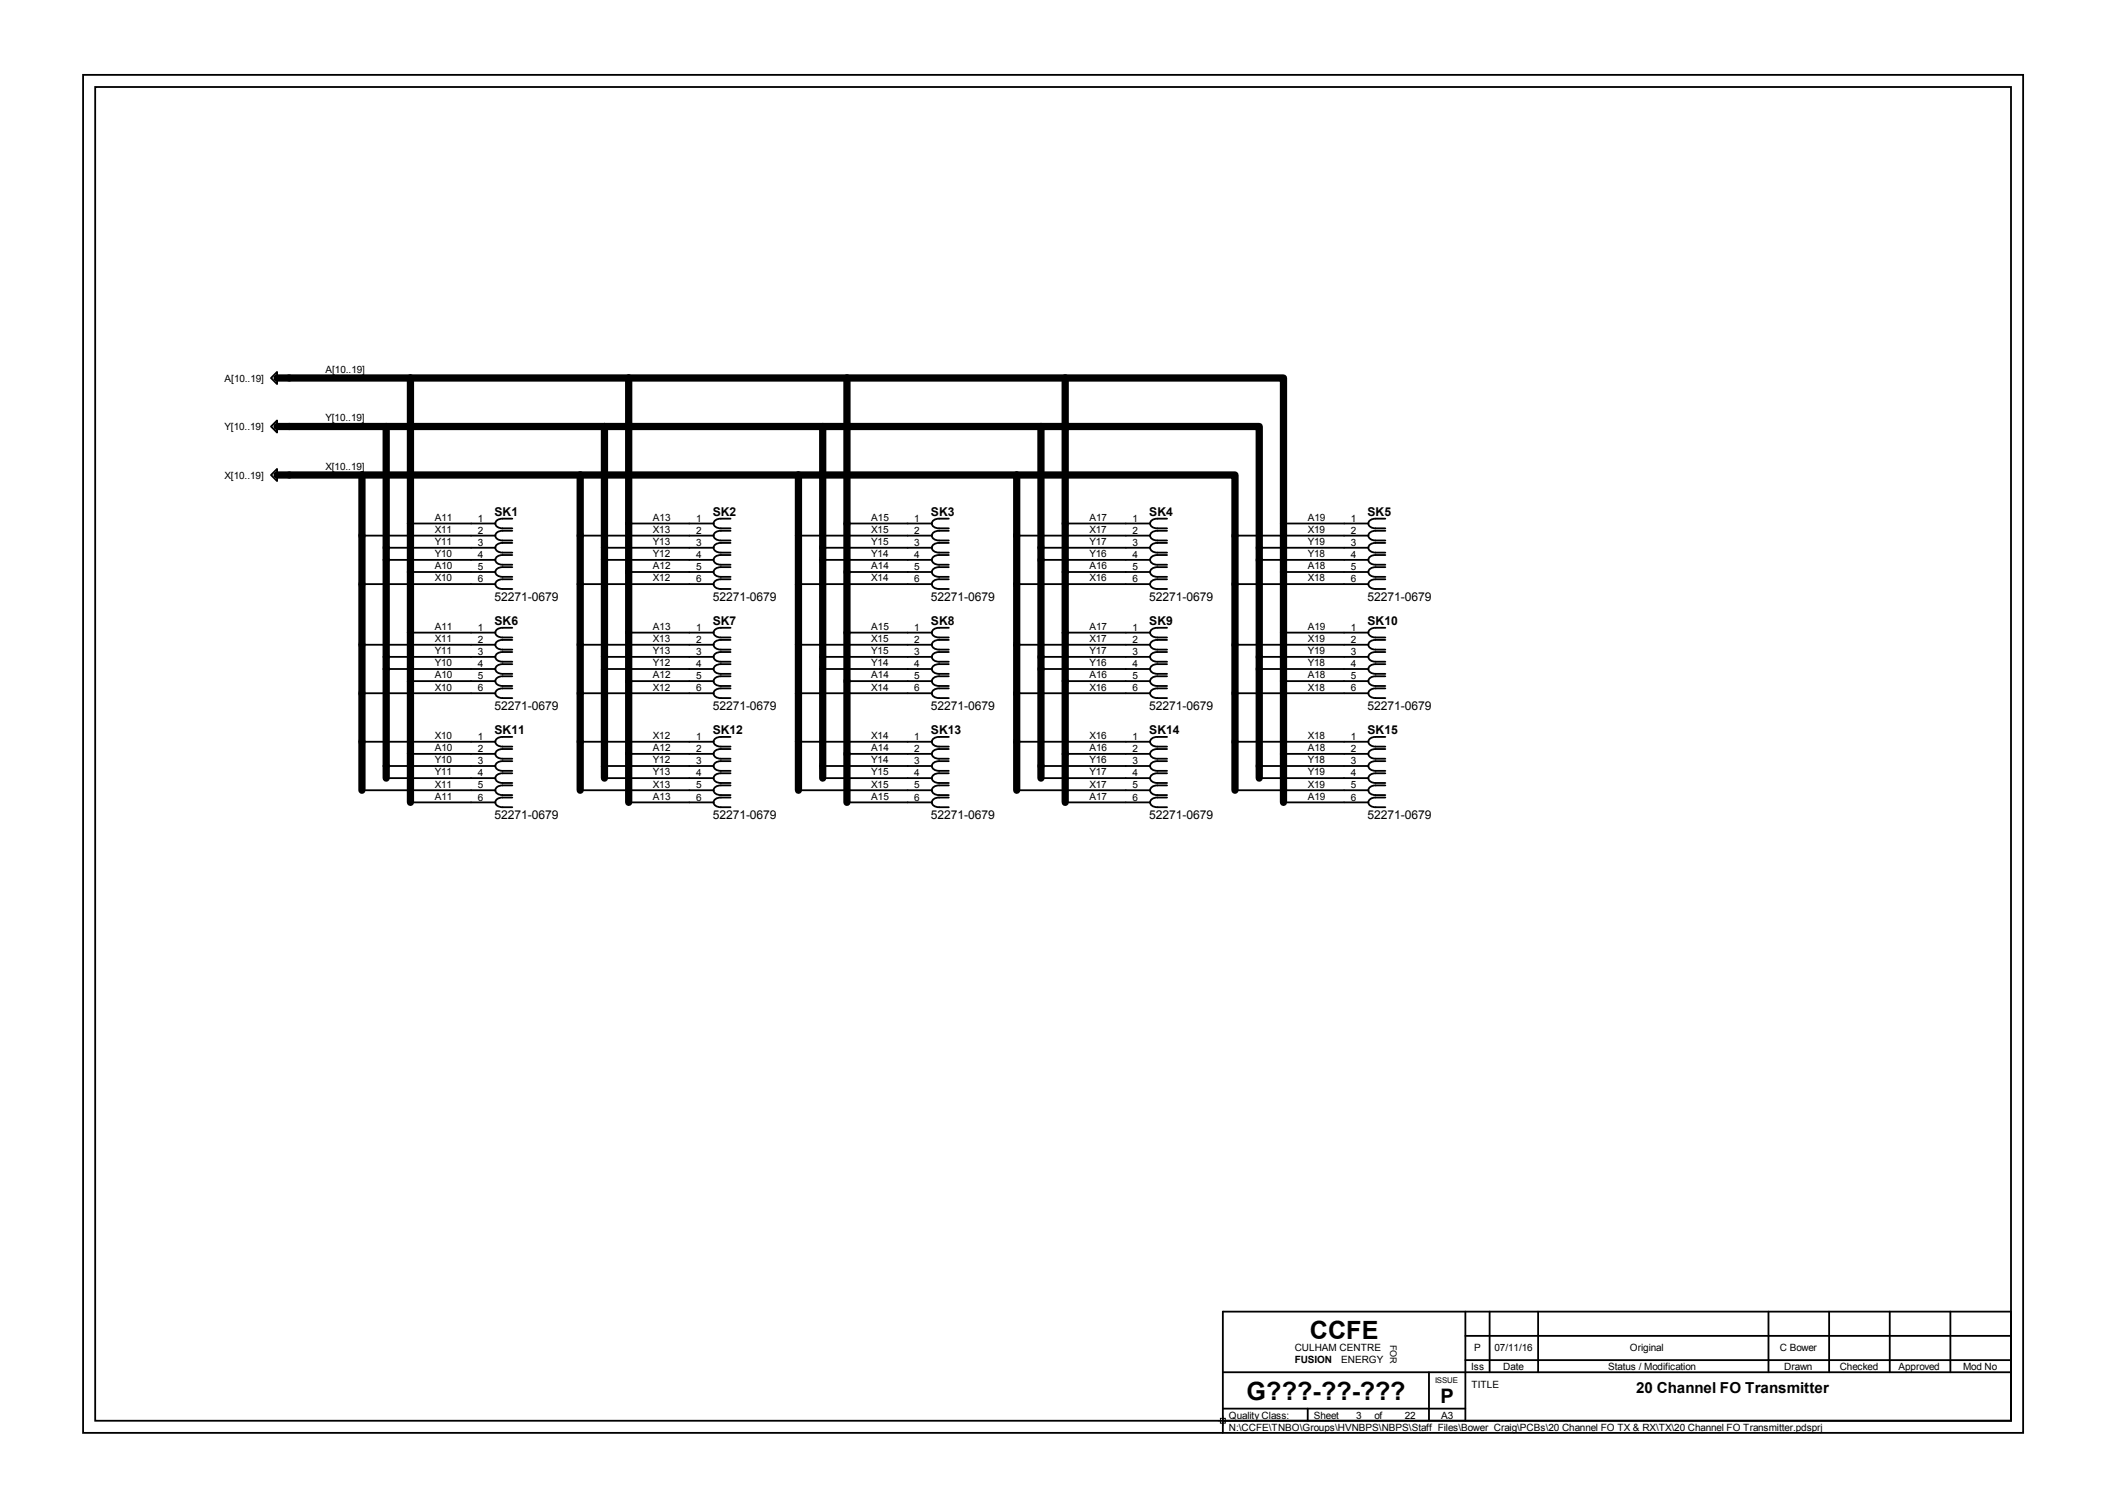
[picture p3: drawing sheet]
<svg xmlns="http://www.w3.org/2000/svg" width="297mm" height="210mm" viewBox="0 0 297 210" stroke-linecap="round" stroke-linejoin="round" font-family="sans-serif">
<g fill="none" stroke="#000" stroke-width=".25">
<path d="M11.6 10.5h270.9v189.6h-270.9zM13.3 12.2h267.5v186.2h-267.5zM37.8 52.8l.9-.9v1.7zM37.8 59.6l.9-.9v1.7zM37.8 66.3l.9-.8v1.7zM50.5 74.8h18.7M53.9 76.5h15.3M53.9 78.2h15.3M57.3 73.1h11.9M57.3 79.9h11.9M69.2 76.5a.87 .87 0 0 0 1 .7h1.3M69.2 74.8a.87 .87 0 0 0 1 .7h1.3"/>
<path d="M69.2 73.1a.87 .87 0 0 0 1 .7h1.3M69.2 78.2a.87 .87 0 0 0 1 .7h1.3M69.2 79.9a.87 .87 0 0 0 1 .7h1.3M71.5 75.8h-1.3a.87 .87 0 0 0-1 .7M71.5 74.1h-1.3a.87 .87 0 0 0-1 .7M71.5 72.4h-1.3a.87 .87 0 0 0-1 .7M71.5 77.5h-1.3a.87 .87 0 0 0-1 .7M71.5 79.2h-1.3a.87 .87 0 0 0-1 .7M81 74.8h18.7M84.4 76.5h15.3M84.4 78.2h15.3M87.8 73.1h11.9"/>
<path d="M87.8 79.9h11.9M99.7 76.5a.87 .87 0 0 0 1 .7h1.3M99.7 74.8a.87 .87 0 0 0 1 .7h1.3M99.7 73.1a.87 .87 0 0 0 1 .7h1.3M99.7 78.2a.87 .87 0 0 0 1 .7h1.3M99.7 79.9a.87 .87 0 0 0 1 .7h1.3M102 75.8h-1.3a.87 .87 0 0 0-1 .7M102 74.1h-1.3a.87 .87 0 0 0-1 .7M102 72.4h-1.3a.87 .87 0 0 0-1 .7M102 77.5h-1.3a.87 .87 0 0 0-1 .7M102 79.2h-1.3a.87 .87 0 0 0-1 .7M111.5 74.8h18.6"/>
<path d="M114.9 76.5h15.2M114.9 78.2h15.2M118.3 73.1h11.8M118.3 79.9h11.8M130.1 76.5a.87 .87 0 0 0 1 .7h1.4M130.1 74.8a.87 .87 0 0 0 1 .7h1.4M130.1 73.1a.87 .87 0 0 0 1 .7h1.4M130.1 78.2a.87 .87 0 0 0 1 .7h1.4M130.1 79.9a.87 .87 0 0 0 1 .7h1.4M132.5 75.8h-1.4a.87 .87 0 0 0-1 .7M132.5 74.1h-1.4a.87 .87 0 0 0-1 .7M132.5 72.4h-1.4a.87 .87 0 0 0-1 .7"/>
<path d="M132.5 77.5h-1.4a.87 .87 0 0 0-1 .7M132.5 79.2h-1.4a.87 .87 0 0 0-1 .7M142 74.8h18.6M145.4 76.5h15.2M145.4 78.2h15.2M148.8 73.1h11.8M148.8 79.9h11.8M160.6 76.5a.87 .87 0 0 0 1 .7h1.4M160.6 74.8a.87 .87 0 0 0 1 .7h1.4M160.6 73.1a.87 .87 0 0 0 1 .7h1.4M160.6 78.2a.87 .87 0 0 0 1 .7h1.4M160.6 79.9a.87 .87 0 0 0 1 .7h1.4"/>
<path d="M163 75.8h-1.4a.87 .87 0 0 0-1 .7M163 74.1h-1.4a.87 .87 0 0 0-1 .7M163 72.4h-1.4a.87 .87 0 0 0-1 .7M163 77.5h-1.4a.87 .87 0 0 0-1 .7M163 79.2h-1.4a.87 .87 0 0 0-1 .7M172.5 74.8h18.6M175.9 76.5h15.2M175.9 78.2h15.2M179.2 73.1h11.9M179.2 79.9h11.9M191.1 76.5a.87 .87 0 0 0 1 .7h1.4M191.1 74.8a.87 .87 0 0 0 1 .7h1.4"/>
<path d="M191.1 73.1a.87 .87 0 0 0 1 .7h1.4M191.1 78.2a.87 .87 0 0 0 1 .7h1.4M191.1 79.9a.87 .87 0 0 0 1 .7h1.4M193.5 75.8h-1.4a.87 .87 0 0 0-1 .7M193.5 74.1h-1.4a.87 .87 0 0 0-1 .7M193.5 72.4h-1.4a.87 .87 0 0 0-1 .7M193.5 77.5h-1.4a.87 .87 0 0 0-1 .7M193.5 79.2h-1.4a.87 .87 0 0 0-1 .7M50.5 90h18.7M50.5 96.8h18.7M50.5 81.6h18.7M53.9 91.7h15.3"/>
<path d="M53.9 93.4h15.3M57.3 88.4h11.9M57.3 95.1h11.9M69.2 81.6a.87 .87 0 0 0 1 .7h1.3M69.2 91.7a.87 .87 0 0 0 1 .7h1.3M69.2 96.8a.87 .87 0 0 0 1 .7h1.3M69.2 90a.87 .87 0 0 0 1 .7h1.3M69.2 88.4a.87 .87 0 0 0 1 .6h1.3M69.2 93.4a.87 .87 0 0 0 1 .7h1.3M69.2 95.1a.87 .87 0 0 0 1 .7h1.3M71.5 80.9h-1.3a.87 .87 0 0 0-1 .7M71.5 91.1h-1.3a.87 .87 0 0 0-1 .6"/>
<path d="M71.5 96.1h-1.3a.87 .87 0 0 0-1 .7M71.5 89.4h-1.3a.87 .87 0 0 0-1 .6M71.5 87.7h-1.3a.87 .87 0 0 0-1 .7M71.5 92.8h-1.3a.87 .87 0 0 0-1 .6M71.5 94.4h-1.3a.87 .87 0 0 0-1 .7M81 90h18.7M81 96.8h18.7M81 81.6h18.7M84.4 91.7h15.3M84.4 93.4h15.3M87.8 88.4h11.9M87.8 95.1h11.9"/>
<path d="M99.7 81.6a.87 .87 0 0 0 1 .7h1.3M99.7 91.7a.87 .87 0 0 0 1 .7h1.3M99.7 96.8a.87 .87 0 0 0 1 .7h1.3M99.7 90a.87 .87 0 0 0 1 .7h1.3M99.7 88.4a.87 .87 0 0 0 1 .6h1.3M99.7 93.4a.87 .87 0 0 0 1 .7h1.3M99.7 95.1a.87 .87 0 0 0 1 .7h1.3M102 80.9h-1.3a.87 .87 0 0 0-1 .7M102 91.1h-1.3a.87 .87 0 0 0-1 .6M102 96.1h-1.3a.87 .87 0 0 0-1 .7M102 89.4h-1.3a.87 .87 0 0 0-1 .6M102 87.7h-1.3a.87 .87 0 0 0-1 .7"/>
<path d="M102 92.8h-1.3a.87 .87 0 0 0-1 .6M102 94.4h-1.3a.87 .87 0 0 0-1 .7M111.5 90h18.6M111.5 96.8h18.6M111.5 81.6h18.6M114.9 91.7h15.2M114.9 93.4h15.2M118.3 88.4h11.8M118.3 95.1h11.8M130.1 81.6a.87 .87 0 0 0 1 .7h1.4M130.1 91.7a.87 .87 0 0 0 1 .7h1.4M130.1 96.8a.87 .87 0 0 0 1 .7h1.4"/>
<path d="M130.1 90a.87 .87 0 0 0 1 .7h1.4M130.1 88.4a.87 .87 0 0 0 1 .6h1.4M130.1 93.4a.87 .87 0 0 0 1 .7h1.4M130.1 95.1a.87 .87 0 0 0 1 .7h1.4M132.5 80.9h-1.4a.87 .87 0 0 0-1 .7M132.5 91.1h-1.4a.87 .87 0 0 0-1 .6M132.5 96.1h-1.4a.87 .87 0 0 0-1 .7M132.5 89.4h-1.4a.87 .87 0 0 0-1 .6M132.5 87.7h-1.4a.87 .87 0 0 0-1 .7M132.5 92.8h-1.4a.87 .87 0 0 0-1 .6M132.5 94.4h-1.4a.87 .87 0 0 0-1 .7M142 90h18.6"/>
<path d="M142 96.8h18.6M142 81.6h18.6M145.4 91.7h15.2M145.4 93.4h15.2M148.8 88.4h11.8M148.8 95.1h11.8M160.6 81.6a.87 .87 0 0 0 1 .7h1.4M160.6 91.7a.87 .87 0 0 0 1 .7h1.4M160.6 96.8a.87 .87 0 0 0 1 .7h1.4M160.6 90a.87 .87 0 0 0 1 .7h1.4M160.6 88.4a.87 .87 0 0 0 1 .6h1.4M160.6 93.4a.87 .87 0 0 0 1 .7h1.4"/>
<path d="M160.6 95.1a.87 .87 0 0 0 1 .7h1.4M163 80.9h-1.4a.87 .87 0 0 0-1 .7M163 91.1h-1.4a.87 .87 0 0 0-1 .6M163 96.1h-1.4a.87 .87 0 0 0-1 .7M163 89.4h-1.4a.87 .87 0 0 0-1 .6M163 87.7h-1.4a.87 .87 0 0 0-1 .7M163 92.8h-1.4a.87 .87 0 0 0-1 .6M163 94.4h-1.4a.87 .87 0 0 0-1 .7M172.5 90h18.6M172.5 96.8h18.6M172.5 81.6h18.6M175.9 91.7h15.2"/>
<path d="M175.9 93.4h15.2M179.2 88.4h11.9M179.2 95.1h11.9M191.1 81.6a.87 .87 0 0 0 1 .7h1.4M191.1 91.7a.87 .87 0 0 0 1 .7h1.4M191.1 96.8a.87 .87 0 0 0 1 .7h1.4M191.1 90a.87 .87 0 0 0 1 .7h1.4M191.1 88.4a.87 .87 0 0 0 1 .6h1.4M191.1 93.4a.87 .87 0 0 0 1 .7h1.4M191.1 95.1a.87 .87 0 0 0 1 .7h1.4M193.5 80.9h-1.4a.87 .87 0 0 0-1 .7M193.5 91.1h-1.4a.87 .87 0 0 0-1 .6"/>
<path d="M193.5 96.1h-1.4a.87 .87 0 0 0-1 .7M193.5 89.4h-1.4a.87 .87 0 0 0-1 .6M193.5 87.7h-1.4a.87 .87 0 0 0-1 .7M193.5 92.8h-1.4a.87 .87 0 0 0-1 .6M193.5 94.4h-1.4a.87 .87 0 0 0-1 .7M50.5 110.4h18.7M50.5 103.6h18.7M53.9 107h15.3M53.9 108.7h15.3M57.3 112.1h11.9M57.3 105.3h11.9M69.2 107a.87 .87 0 0 0 1 .7h1.3"/>
<path d="M69.2 112.1a.87 .87 0 0 0 1 .6h1.3M69.2 105.3a.87 .87 0 0 0 1 .7h1.3M69.2 103.6a.87 .87 0 0 0 1 .7h1.3M69.2 108.7a.87 .87 0 0 0 1 .6h1.3M69.2 110.4a.87 .87 0 0 0 1 .6h1.3M71.5 106.3h-1.3a.87 .87 0 0 0-1 .7M71.5 111.4h-1.3a.87 .87 0 0 0-1 .7M71.5 104.6h-1.3a.87 .87 0 0 0-1 .7M71.5 102.9h-1.3a.87 .87 0 0 0-1 .7M71.5 108h-1.3a.87 .87 0 0 0-1 .7M71.5 109.7h-1.3a.87 .87 0 0 0-1 .7M81 110.4h18.7"/>
<path d="M81 103.6h18.7M84.4 107h15.3M84.4 108.7h15.3M87.8 112.1h11.9M87.8 105.3h11.9M99.7 107a.87 .87 0 0 0 1 .7h1.3M99.7 112.1a.87 .87 0 0 0 1 .6h1.3M99.7 105.3a.87 .87 0 0 0 1 .7h1.3M99.7 103.6a.87 .87 0 0 0 1 .7h1.3M99.7 108.7a.87 .87 0 0 0 1 .6h1.3M99.7 110.4a.87 .87 0 0 0 1 .6h1.3M102 106.3h-1.3a.87 .87 0 0 0-1 .7"/>
<path d="M102 111.4h-1.3a.87 .87 0 0 0-1 .7M102 104.6h-1.3a.87 .87 0 0 0-1 .7M102 102.9h-1.3a.87 .87 0 0 0-1 .7M102 108h-1.3a.87 .87 0 0 0-1 .7M102 109.7h-1.3a.87 .87 0 0 0-1 .7M111.5 110.4h18.6M111.5 103.6h18.6M114.9 107h15.2M114.9 108.7h15.2M118.3 112.1h11.8M118.3 105.3h11.8M130.1 107a.87 .87 0 0 0 1 .7h1.4"/>
<path d="M130.1 112.1a.87 .87 0 0 0 1 .6h1.4M130.1 105.3a.87 .87 0 0 0 1 .7h1.4M130.1 103.6a.87 .87 0 0 0 1 .7h1.4M130.1 108.7a.87 .87 0 0 0 1 .6h1.4M130.1 110.4a.87 .87 0 0 0 1 .6h1.4M132.5 106.3h-1.4a.87 .87 0 0 0-1 .7M132.5 111.4h-1.4a.87 .87 0 0 0-1 .7M132.5 104.6h-1.4a.87 .87 0 0 0-1 .7M132.5 102.9h-1.4a.87 .87 0 0 0-1 .7M132.5 108h-1.4a.87 .87 0 0 0-1 .7M132.5 109.7h-1.4a.87 .87 0 0 0-1 .7M142 110.4h18.6"/>
<path d="M142 103.6h18.6M145.4 107h15.2M145.4 108.7h15.2M148.8 112.1h11.8M148.8 105.3h11.8M160.6 107a.87 .87 0 0 0 1 .7h1.4M160.6 112.1a.87 .87 0 0 0 1 .6h1.4M160.6 105.3a.87 .87 0 0 0 1 .7h1.4M160.6 103.6a.87 .87 0 0 0 1 .7h1.4M160.6 108.7a.87 .87 0 0 0 1 .6h1.4M160.6 110.4a.87 .87 0 0 0 1 .6h1.4M163 106.3h-1.4a.87 .87 0 0 0-1 .7"/>
<path d="M163 111.4h-1.4a.87 .87 0 0 0-1 .7M163 104.6h-1.4a.87 .87 0 0 0-1 .7M163 102.9h-1.4a.87 .87 0 0 0-1 .7M163 108h-1.4a.87 .87 0 0 0-1 .7M163 109.7h-1.4a.87 .87 0 0 0-1 .7M172.5 110.4h18.6M172.5 103.6h18.6M175.9 107h15.2M175.9 108.7h15.2M179.2 112.1h11.9M179.2 105.3h11.9M191.1 107a.87 .87 0 0 0 1 .7h1.4"/>
<path d="M191.1 112.1a.87 .87 0 0 0 1 .6h1.4M191.1 105.3a.87 .87 0 0 0 1 .7h1.4M191.1 103.6a.87 .87 0 0 0 1 .7h1.4M191.1 108.7a.87 .87 0 0 0 1 .6h1.4M191.1 110.4a.87 .87 0 0 0 1 .6h1.4M193.5 106.3h-1.4a.87 .87 0 0 0-1 .7M193.5 111.4h-1.4a.87 .87 0 0 0-1 .7M193.5 104.6h-1.4a.87 .87 0 0 0-1 .7M193.5 102.9h-1.4a.87 .87 0 0 0-1 .7M193.5 108h-1.4a.87 .87 0 0 0-1 .7M193.5 109.7h-1.4a.87 .87 0 0 0-1 .7M170.8 198.4h110v-15.2h-110v16.9"/>
<path d="M170.8 191.6h110M170.8 196.7h33.8M182.6 196.7v1.7M199.6 191.6v6.8M204.6 183.2v15.2M204.6 190h76.2M204.6 186.6h76.2M208 183.2v8.4M214.8 183.2v8.4M247 183.2v8.4M255.4 183.2v8.4M263.9 183.2v8.4"/>
<path d="M272.4 183.2v8.4"/>
</g>
<path d="M170.1 198.4h1.4M170.4 198.1h.7v.7h-.7zM170.8 197.7v1.4" fill="none" stroke="#000" stroke-width=".14"/>
<g fill="none" stroke="#000" stroke-width="1">
<path d="M38.7 59.6h106.7M38.7 52.8h110.1M53.9 59.6v49.1M57.3 52.8v59.3M84.4 59.6v49.1M87.8 52.8v59.3M114.9 59.6v49.1M118.3 52.8v59.3M145.4 59.6h30.5v49.1M145.4 59.6v49.1M148.8 52.8h30.4v59.3M148.8 52.8v59.3"/>
<path d="M38.7 66.3h103.3M50.5 66.3v44.1M81 66.3v44.1M111.5 66.3v44.1M142 66.3h30.5v44.1M142 66.3v44.1"/>
</g>
<g font-size="3.5">
<text x="182.9" y="187">CCFE</text>
<text x="174.1" y="195.5">G???-??-???</text>
</g>
<text font-size="2.8" x="201.2" y="196">P</text>
<text font-size="2.1" x="228.5" y="194.5">20 Channel FO Transmitter</text>
<g font-size="1.7">
<text x="69" y="72">SK1</text>
<text x="99.5" y="72">SK2</text>
<text x="130" y="72">SK3</text>
<text x="160.5" y="72">SK4</text>
<text x="191" y="72">SK5</text>
<text x="69" y="83.9">52271-0679</text>
<text x="99.5" y="83.9">52271-0679</text>
<text x="130" y="83.9">52271-0679</text>
<text x="160.5" y="83.9">52271-0679</text>
<text x="191" y="83.9">52271-0679</text>
<text x="69" y="87.2">SK6</text>
<text x="99.5" y="87.2">SK7</text>
<text x="130" y="87.2">SK8</text>
<text x="160.5" y="87.2">SK9</text>
<text x="191" y="87.2">SK10</text>
<text x="69" y="99.1">52271-0679</text>
<text x="99.5" y="99.1">52271-0679</text>
<text x="130" y="99.1">52271-0679</text>
<text x="160.5" y="99.1">52271-0679</text>
<text x="191" y="99.1">52271-0679</text>
<text x="69" y="102.5">SK11</text>
<text x="99.5" y="102.5">SK12</text>
<text x="130" y="102.5">SK13</text>
<text x="160.5" y="102.5">SK14</text>
<text x="191" y="102.5">SK15</text>
<text x="69" y="114.4">52271-0679</text>
<text x="99.5" y="114.4">52271-0679</text>
<text x="130" y="114.4">52271-0679</text>
<text x="160.5" y="114.4">52271-0679</text>
<text x="191" y="114.4">52271-0679</text>
</g>
<g font-size="1.4">
<text x="31.4" y="53.3">A[10..19]</text>
<text x="45.5" y="52">A[10..19]</text>
<text x="45.5" y="58.8">Y[10..19]</text>
<text x="31.4" y="60.1">Y[10..19]</text>
<text x="45.5" y="65.6">X[10..19]</text>
<text x="31.4" y="66.9">X[10..19]</text>
<text x="60.7" y="72.7">A11</text>
<text x="60.7" y="74.4">X11</text>
<text x="60.7" y="76.1">Y11</text>
<text x="60.7" y="77.8">Y10</text>
<text x="66.7" y="74.5">2</text>
<text x="66.7" y="72.9">1</text>
<text x="66.7" y="76.2">3</text>
<text x="66.7" y="77.9">4</text>
<text x="91.2" y="72.7">A13</text>
<text x="91.2" y="74.4">X13</text>
<text x="91.2" y="76.1">Y13</text>
<text x="91.2" y="77.8">Y12</text>
<text x="97.2" y="74.5">2</text>
<text x="97.2" y="72.9">1</text>
<text x="97.2" y="76.2">3</text>
<text x="97.2" y="77.9">4</text>
<text x="121.7" y="72.7">A15</text>
<text x="121.7" y="74.4">X15</text>
<text x="121.7" y="76.1">Y15</text>
<text x="121.7" y="77.8">Y14</text>
<text x="127.7" y="74.5">2</text>
<text x="127.7" y="72.9">1</text>
<text x="127.7" y="76.2">3</text>
<text x="127.7" y="77.9">4</text>
<text x="152.1" y="72.7">A17</text>
<text x="152.1" y="74.4">X17</text>
<text x="152.1" y="76.1">Y17</text>
<text x="152.1" y="77.8">Y16</text>
<text x="158.2" y="74.5">2</text>
<text x="158.2" y="72.9">1</text>
<text x="158.2" y="76.2">3</text>
<text x="158.2" y="77.9">4</text>
<text x="182.6" y="72.7">A19</text>
<text x="182.6" y="74.4">X19</text>
<text x="182.6" y="76.1">Y19</text>
<text x="182.6" y="77.8">Y18</text>
<text x="188.6" y="74.5">2</text>
<text x="188.6" y="72.9">1</text>
<text x="188.6" y="76.2">3</text>
<text x="188.6" y="77.9">4</text>
<text x="60.7" y="79.5">A10</text>
<text x="60.7" y="81.2">X10</text>
<text x="66.7" y="79.6">5</text>
<text x="66.7" y="81.3">6</text>
<text x="91.2" y="79.5">A12</text>
<text x="91.2" y="81.2">X12</text>
<text x="97.2" y="79.6">5</text>
<text x="97.2" y="81.3">6</text>
<text x="121.7" y="79.5">A14</text>
<text x="121.7" y="81.2">X14</text>
<text x="127.7" y="79.6">5</text>
<text x="127.7" y="81.3">6</text>
<text x="152.1" y="79.5">A16</text>
<text x="152.1" y="81.2">X16</text>
<text x="158.2" y="79.6">5</text>
<text x="158.2" y="81.3">6</text>
<text x="182.6" y="79.5">A18</text>
<text x="182.6" y="81.2">X18</text>
<text x="188.6" y="79.6">5</text>
<text x="188.6" y="81.3">6</text>
<text x="60.7" y="88">A11</text>
<text x="60.7" y="89.7">X11</text>
<text x="66.7" y="89.8">2</text>
<text x="66.7" y="88.1">1</text>
<text x="91.2" y="88">A13</text>
<text x="91.2" y="89.7">X13</text>
<text x="97.2" y="89.8">2</text>
<text x="97.2" y="88.1">1</text>
<text x="121.7" y="88">A15</text>
<text x="121.7" y="89.7">X15</text>
<text x="127.7" y="89.8">2</text>
<text x="127.7" y="88.1">1</text>
<text x="152.1" y="88">A17</text>
<text x="152.1" y="89.7">X17</text>
<text x="158.2" y="89.8">2</text>
<text x="158.2" y="88.1">1</text>
<text x="182.6" y="88">A19</text>
<text x="182.6" y="89.7">X19</text>
<text x="188.6" y="89.8">2</text>
<text x="188.6" y="88.1">1</text>
<text x="60.7" y="94.7">A10</text>
<text x="60.7" y="91.4">Y11</text>
<text x="60.7" y="93">Y10</text>
<text x="66.7" y="91.5">3</text>
<text x="66.7" y="94.9">5</text>
<text x="66.7" y="93.2">4</text>
<text x="91.2" y="94.7">A12</text>
<text x="91.2" y="91.4">Y13</text>
<text x="91.2" y="93">Y12</text>
<text x="97.2" y="91.5">3</text>
<text x="97.2" y="94.9">5</text>
<text x="97.2" y="93.2">4</text>
<text x="121.7" y="94.7">A14</text>
<text x="121.7" y="91.4">Y15</text>
<text x="121.7" y="93">Y14</text>
<text x="127.7" y="91.5">3</text>
<text x="127.7" y="94.9">5</text>
<text x="127.7" y="93.2">4</text>
<text x="152.1" y="94.7">A16</text>
<text x="152.1" y="91.4">Y17</text>
<text x="152.1" y="93">Y16</text>
<text x="158.2" y="91.5">3</text>
<text x="158.2" y="94.9">5</text>
<text x="158.2" y="93.2">4</text>
<text x="182.6" y="94.7">A18</text>
<text x="182.6" y="91.4">Y19</text>
<text x="182.6" y="93">Y18</text>
<text x="188.6" y="91.5">3</text>
<text x="188.6" y="94.9">5</text>
<text x="188.6" y="93.2">4</text>
<text x="60.7" y="96.4">X10</text>
<text x="66.7" y="96.6">6</text>
<text x="91.2" y="96.4">X12</text>
<text x="97.2" y="96.6">6</text>
<text x="121.7" y="96.4">X14</text>
<text x="127.7" y="96.6">6</text>
<text x="152.1" y="96.4">X16</text>
<text x="158.2" y="96.6">6</text>
<text x="182.6" y="96.4">X18</text>
<text x="188.6" y="96.6">6</text>
<text x="60.7" y="104.9">A10</text>
<text x="60.7" y="106.6">Y10</text>
<text x="60.7" y="103.2">X10</text>
<text x="66.7" y="105">2</text>
<text x="66.7" y="103.3">1</text>
<text x="66.7" y="106.7">3</text>
<text x="91.2" y="104.9">A12</text>
<text x="91.2" y="106.6">Y12</text>
<text x="91.2" y="103.2">X12</text>
<text x="97.2" y="105">2</text>
<text x="97.2" y="103.3">1</text>
<text x="97.2" y="106.7">3</text>
<text x="121.7" y="104.9">A14</text>
<text x="121.7" y="106.6">Y14</text>
<text x="121.7" y="103.2">X14</text>
<text x="127.7" y="105">2</text>
<text x="127.7" y="103.3">1</text>
<text x="127.7" y="106.7">3</text>
<text x="152.1" y="104.9">A16</text>
<text x="152.1" y="106.6">Y16</text>
<text x="152.1" y="103.2">X16</text>
<text x="158.2" y="105">2</text>
<text x="158.2" y="103.3">1</text>
<text x="158.2" y="106.7">3</text>
<text x="182.6" y="104.9">A18</text>
<text x="182.6" y="106.6">Y18</text>
<text x="182.6" y="103.2">X18</text>
<text x="188.6" y="105">2</text>
<text x="188.6" y="103.3">1</text>
<text x="188.6" y="106.7">3</text>
<text x="60.7" y="111.7">A11</text>
<text x="60.7" y="110">X11</text>
<text x="60.7" y="108.3">Y11</text>
<text x="66.7" y="110.1">5</text>
<text x="66.7" y="108.4">4</text>
<text x="66.7" y="111.8">6</text>
<text x="91.2" y="111.7">A13</text>
<text x="91.2" y="110">X13</text>
<text x="91.2" y="108.3">Y13</text>
<text x="97.2" y="110.1">5</text>
<text x="97.2" y="108.4">4</text>
<text x="97.2" y="111.8">6</text>
<text x="121.7" y="111.7">A15</text>
<text x="121.7" y="110">X15</text>
<text x="121.7" y="108.3">Y15</text>
<text x="127.7" y="110.1">5</text>
<text x="127.7" y="108.4">4</text>
<text x="127.7" y="111.8">6</text>
<text x="152.1" y="111.7">A17</text>
<text x="152.1" y="110">X17</text>
<text x="152.1" y="108.3">Y17</text>
<text x="158.2" y="110.1">5</text>
<text x="158.2" y="108.4">4</text>
<text x="158.2" y="111.8">6</text>
<text x="182.6" y="111.7">A19</text>
<text x="182.6" y="110">X19</text>
<text x="182.6" y="108.3">Y19</text>
<text x="188.6" y="110.1">5</text>
<text x="188.6" y="108.4">4</text>
<text x="188.6" y="111.8">6</text>
<text x="180.8" y="188.7">CULHAM CENTRE</text>
<text x="180.8" y="190.4">FUSION</text>
<text x="187.3" y="190.4">ENERGY</text>
<text x="205.4" y="191.3">Iss</text>
<text x="205.9" y="188.7">P</text>
<text x="208.7" y="188.7">07/11/16</text>
<text x="209.9" y="191.3">Date</text>
<text x="224.6" y="191.3">Status / Modification</text>
<text x="227.6" y="188.7">Original</text>
<text x="248.5" y="188.7">C Bower</text>
<text x="249.2" y="191.3">Drawn</text>
<text x="256.9" y="191.3">Checked</text>
<text x="265.1" y="191.3">Approved</text>
<text x="274.1" y="191.3">Mod No</text>
<text x="205.5" y="193.8">TITLE</text>
<text x="171.6" y="198.1">Quality Class:</text>
<text x="171.6" y="199.8">N:\CCFE\TNBO\Groups\HVNBPS\NBPS\Staff_Files\Bower_Craig\PCBs\20 Channel FO TX &amp; RX\TX\20 Channel FO Transmitter.pdsprj</text>
<text x="183.5" y="198.1">Sheet</text>
<text x="189.4" y="198.1">3</text>
<text x="191.9" y="198.1">of</text>
<text x="196.2" y="198.1">22</text>
<text x="201.3" y="198.1">A3</text>
</g>
<text font-size="1.3" x="194.1" y="187.8" transform="rotate(90 194.1 187.8)">FOR</text>
<text font-size="1.1" x="200.4" y="193.1">ISSUE</text>
</svg>
